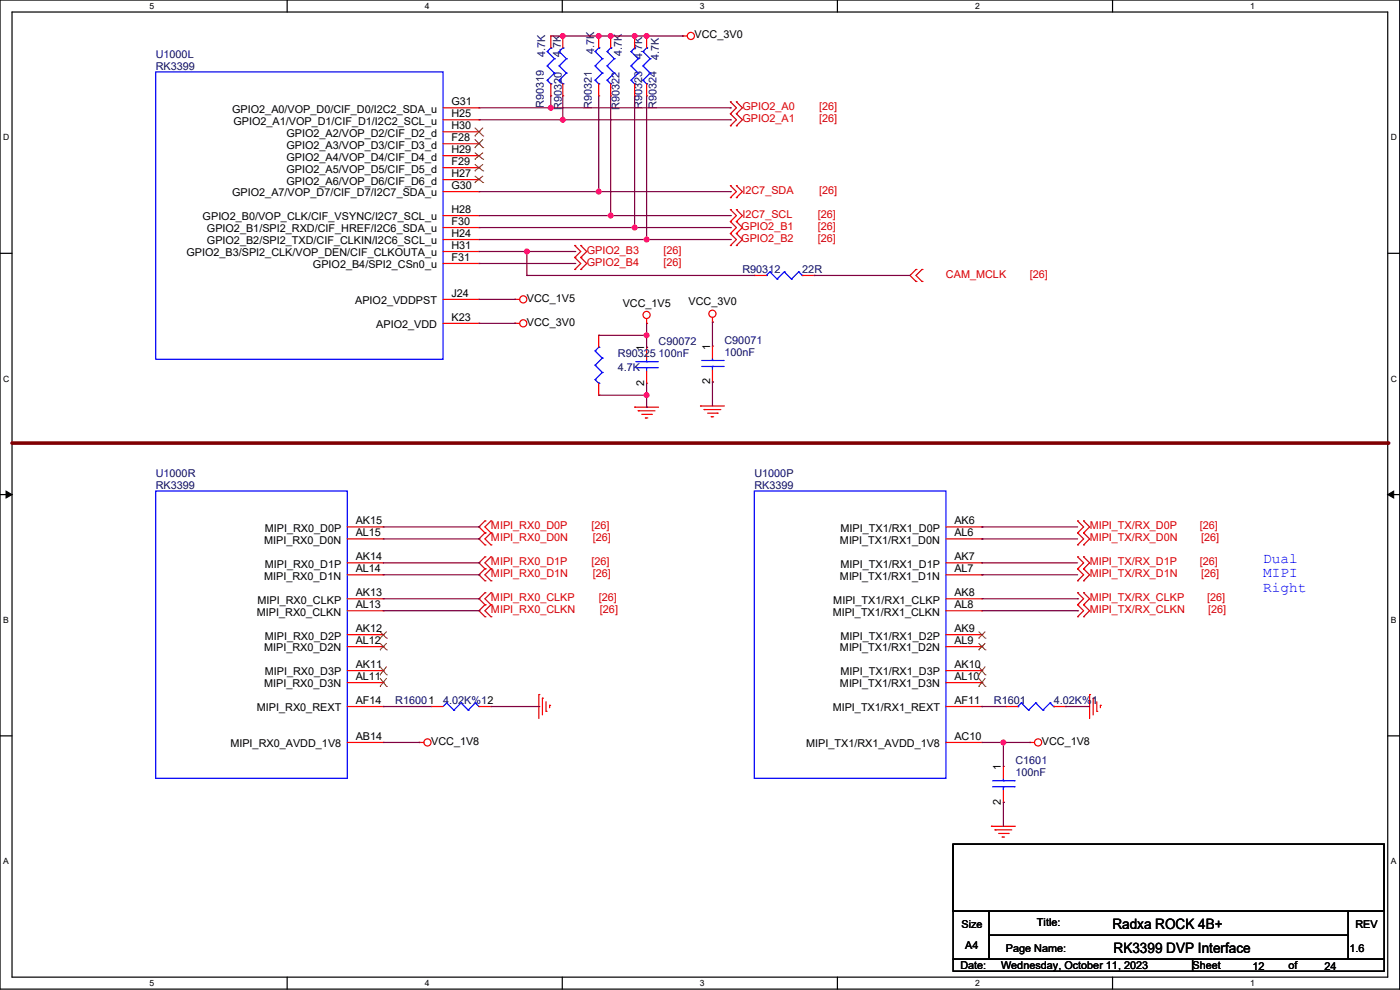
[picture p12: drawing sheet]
<svg xmlns="http://www.w3.org/2000/svg" width="297mm" height="210mm" viewBox="0 0 297 210" stroke-linecap="round" stroke-linejoin="round" font-family="sans-serif">
<path d="M0 0h296.9v209.8h-296.9zM2.6 2.6h291.8v204.7h-291.8z" fill="none" stroke="#000" stroke-width=".25"/>
<g fill="#fff">
<path d="M31.7 .3h1v2h-1z"/>
<path d="M31.7 207.5h1v2.1h-1z"/>
</g>
<path d="M60.9 0v2.6M60.9 207.3v2.5" fill="none" stroke="#000" stroke-width=".25"/>
<g fill="#fff">
<path d="M90.1 .3h1v2h-1z"/>
<path d="M90.1 207.5h1v2.1h-1z"/>
</g>
<path d="M119.3 0v2.6M119.3 207.3v2.5" fill="none" stroke="#000" stroke-width=".25"/>
<g fill="#fff">
<path d="M148.5 .3h1v2h-1z"/>
<path d="M148.5 207.5h1v2.1h-1z"/>
</g>
<path d="M177.7 0v2.6M177.7 207.3v2.5" fill="none" stroke="#000" stroke-width=".25"/>
<g fill="#fff">
<path d="M206.8 .3h1v2h-1z"/>
<path d="M206.8 207.5h1v2.1h-1z"/>
</g>
<path d="M236 0v2.6M236 207.3v2.5" fill="none" stroke="#000" stroke-width=".25"/>
<g fill="#fff">
<path d="M265.2 .3h1v2h-1z"/>
<path d="M265.2 207.5h1v2.1h-1z"/>
<path d="M.6 28.1h1.4v2.1h-1.4z"/>
<path d="M295 28.1h1.3v2.1h-1.3z"/>
<path d="M.6 79.3h1.4v2.1h-1.4z"/>
<path d="M295 79.3h1.3v2.1h-1.3z"/>
</g>
<path d="M0 53.7h2.6M294.4 53.7h2.5" fill="none" stroke="#000" stroke-width=".25"/>
<g fill="#fff">
<path d="M.6 130.5h1.3v2h-1.3z"/>
<path d="M295 130.5h1.2v2h-1.2z"/>
</g>
<path d="M0 104.9h2.6M294.4 104.9h2.5" fill="none" stroke="#000" stroke-width=".25"/>
<path d="M1.3 104.2l1.3 .7-1.3 .7zM294.4 104.9l1.3-.7v1.4z" fill="#000" stroke="#000" stroke-width=".21"/>
<g fill="#fff">
<path d="M.6 181.7h1.3v2h-1.3z"/>
<path d="M295 181.7h1.2v2h-1.2z"/>
</g>
<path d="M0 156.1h2.6M294.4 156.1h2.5" fill="none" stroke="#000" stroke-width=".25"/>
<path d="M2.6 94h291.8" fill="none" stroke="#800000" stroke-width=".76"/>
<circle cx="294.4" cy="94" r=".38" fill="#800000"/>
<g fill="none" stroke="#f00" stroke-width=".25">
<path d="M116.9 7.6h.1M116.9 7.6v2.6M116.9 17.8v2.5M119.4 7.6h.1M119.4 7.6v2.6M119.4 17.8v2.5M127 7.6h.1M127 7.6v2.6M127 17.8v2.5M129.6 7.6h.1M129.6 7.6v2.6M129.6 17.8v2.5"/>
<path d="M134.6 7.6h.1M134.6 7.6v2.6M134.6 17.8v2.5M137.2 7.6h.1M137.2 7.6v2.6M137.2 17.8v2.5M144.8 7.6h.1M144.8 7.6h1M94 22.9h7.6M94 38.1h7.6M94 35.6h7.6M94 33h7.6"/>
<path d="M94 30.5h7.6M94 28h7.6M94 25.4h7.6M101.6 22.9h.1M101.6 38.1h.1M101.6 35.6h.1M101.6 33h.1M101.6 30.5h.1M101.6 28h.1M101.6 25.4h.1M116.9 20.3h.1M119.4 20.3h.1"/>
<path d="M127 20.3h.1M129.6 20.3h.1M134.6 20.3h.1M137.2 20.3h.1M94 55.9h7.6M94 53.4h7.6M94 50.8h7.6M94 48.3h7.6M94 45.7h7.6M94 40.7h7.6M101.6 55.9h.1M101.6 53.4h.1"/>
<path d="M101.6 50.8h.1M101.6 48.3h.1M101.6 45.7h.1M101.6 40.7h.1M160 58.4h.1M160 58.4h2.6M170.2 58.4h2.5M172.7 58.4h.1M94 68.6h7.6M94 63.5h7.6M101.6 63.5h.1M101.6 68.6h.1"/>
<path d="M109.2 68.6h.1M109.2 63.5h.1M109.2 68.6h1M109.2 63.5h1M127 71.1h.1M127 71.1v2.6M137.2 68.6h.1M137.2 73.7h.1M137.2 67.6v1M137.2 73.7v2.5M137.2 78.8v2.5M151.1 68.3h.1"/>
<path d="M151.1 73.4h.1M151.1 67.3v1M151.1 73.4v2.6M151.1 78.5v2.5M127 83.8h.1M127 81.3v2.5M134.6 86.4h.1M134.6 86.4h5.1M135.4 87.1h.1M135.4 87.1h3.5M136.2 87.9h2M136.9 88.7h.1"/>
<path d="M136.9 88.7h.5M137.2 81.3h.1M138.2 87.9h.1M148.6 86.1h.1M148.6 86.1h5.1M149.4 86.9h.1M149.4 86.9h3.5M150.1 87.6h2.1M150.9 88.4h.1M150.9 88.4h.5M151.1 81h.1M152.2 87.6h.1"/>
<path d="M73.7 111.8h7.6M73.7 114.3h7.6M73.7 119.4h7.6M81.3 111.8h.1M81.3 114.3h.1M81.3 119.4h.1M200.7 111.8h7.6M200.7 114.3h7.6M200.7 119.4h7.6M208.3 114.3h.1M208.3 111.8h.1M208.3 119.4h.1"/>
<path d="M73.7 121.9h7.6M73.7 134.6h7.6M73.7 137.2h7.6M73.7 127h7.6M73.7 129.6h7.6M81.3 121.9h.1M81.3 134.6h.1M81.3 137.2h.1M81.3 127h.1M81.3 129.6h.1M200.7 121.9h7.6M200.7 134.6h7.6"/>
<path d="M200.7 137.2h7.6M200.7 127h7.6M200.7 129.6h7.6M208.3 121.9h.1M208.3 129.6h.1M208.3 127h.1M208.3 137.2h.1M208.3 134.6h.1M73.7 157.5h7.6M73.7 149.9h7.6M73.7 142.3h7.6M73.7 144.8h7.6"/>
<path d="M81.3 142.3h.1M81.3 144.8h.1M81.3 149.9h.1M81.3 157.5h.1M88.9 157.5h.1M88.9 157.5h1M91.5 149.9h.1M91.5 149.9h2.5M101.6 149.9h2.6M104.2 149.9h.1M114.3 147.3h.1M114.3 147.3v5.1"/>
<path d="M115.1 148.1h.1M115.1 148.1v3.5M115.8 150.9h.1M115.8 148.9v2M116.6 149.6h.1M116.6 149.6v.5M200.7 157.5h7.6M200.7 149.9h7.6M200.7 142.3h7.6M200.7 144.8h7.6M208.3 144.8h.1M208.3 142.3h.1"/>
<path d="M208.3 149.9h.1M208.3 157.5h.1M213.4 149.9h.1M213.4 149.9h2.5M218.5 157.5h.1M218.5 157.5h1M223.5 149.9h2.6M226.1 149.9h.1M231.2 147.3h.1M231.2 147.3v5.1M231.9 148.1h.1M231.9 148.1v3.5"/>
<path d="M232.7 150.9h.1M232.7 148.9v2M233.4 149.6h.1M233.4 149.6v.5M210.3 175.3h.1M210.3 175.3h5.1M211.1 176h.1M211.1 176h3.5M211.8 176.8h2.1M212.6 177.6h.1M212.6 177.6h.5M212.9 162.6h.1"/>
<path d="M212.9 170.2h.1M212.9 162.6v2.5M212.9 167.7v2.5M213.9 176.8h.1"/>
<circle cx="146.6" cy="7.6" r=".76"/>
<circle cx="111" cy="63.5" r=".76"/>
<circle cx="111" cy="68.6" r=".76"/>
<circle cx="137.2" cy="66.8" r=".76"/>
<circle cx="151.1" cy="66.6" r=".76"/>
<circle cx="90.7" cy="157.5" r=".76"/>
<circle cx="220.2" cy="157.5" r=".76"/>
</g>
<g fill="none" stroke="#d50000" stroke-width=".25">
<path d="M155 39.4h.1M155 24.1h.1M155 21.6h.1M155 26.7h.1M155 39.4l1.2 1.3-1.2 1.2M155 21.6l1.2 1.3-1.2 1.2M155 24.1l1.2 1.3-1.2 1.3M156.2 39.4h.1M156.2 24.1h.1M156.2 21.6h.1M156.2 26.7h.1M156.2 39.4l1.3 1.3-1.3 1.2"/>
<path d="M156.2 21.6l1.3 1.3-1.3 1.2M156.2 24.1l1.3 1.3-1.3 1.3M121.9 54.6h.1M121.9 52.1h.1M121.9 57.2h.1M121.9 52.1l1.3 1.3-1.3 1.2M121.9 54.6l1.3 1.3-1.3 1.3M123.2 54.6h.1M123.2 52.1h.1M123.2 57.2h.1M123.2 52.1l1.3 1.3-1.3 1.2M123.2 54.6l1.3 1.3-1.3 1.3"/>
<path d="M155 41.9h.1M155 47h.1M155 44.5h.1M155 52.1h.1M155 49.5h.1M155 44.5l1.2 1.2-1.2 1.3M155 49.5l1.2 1.3-1.2 1.3M155 47l1.2 1.3-1.2 1.2M156.2 41.9h.1M156.2 47h.1M156.2 44.5h.1M156.2 52.1h.1"/>
<path d="M156.2 49.5h.1M156.2 44.5l1.3 1.2-1.3 1.3M156.2 49.5l1.3 1.3-1.3 1.3M156.2 47l1.3 1.3-1.3 1.2M194.3 57.2h.1M194.3 59.7h.1M194.3 57.2l-1.2 1.2 1.2 1.3M195.6 59.7h.1M195.6 57.2h.1M195.6 57.2l-1.3 1.2 1.3 1.3M102.9 110.5h.1M102.9 113h.1"/>
<path d="M102.9 115.6h.1M102.9 118.1h.1M102.9 110.5l-1.3 1.3 1.3 1.2M102.9 113l-1.3 1.3 1.3 1.3M102.9 118.1l-1.3 1.3 1.3 1.3M104.2 113h.1M104.2 110.5h.1M104.2 115.6h.1M104.2 118.1h.1M104.2 110.5l-1.3 1.3 1.3 1.2M104.2 113l-1.3 1.3 1.3 1.3M104.2 118.1l-1.3 1.3 1.3 1.3"/>
<path d="M228.6 115.6h.1M228.6 113h.1M228.6 110.5h.1M228.6 118.1h.1M228.6 113l1.3 1.3-1.3 1.3M228.6 110.5l1.3 1.3-1.3 1.2M228.6 118.1l1.3 1.3-1.3 1.3M229.9 115.6h.1M229.9 113h.1M229.9 110.5h.1M229.9 118.1h.1M229.9 113l1.3 1.3-1.3 1.3"/>
<path d="M229.9 110.5l1.3 1.3-1.3 1.2M229.9 118.1l1.3 1.3-1.3 1.3M102.9 120.7h.1M102.9 123.2h.1M102.9 125.7h.1M102.9 128.3h.1M102.9 130.8h.1M102.9 120.7l-1.3 1.2 1.3 1.3M102.9 125.7l-1.3 1.3 1.3 1.3M102.9 128.3l-1.3 1.3 1.3 1.2M104.2 120.7h.1M104.2 123.2h.1"/>
<path d="M104.2 128.3h.1M104.2 125.7h.1M104.2 130.8h.1M104.2 120.7l-1.3 1.2 1.3 1.3M104.2 125.7l-1.3 1.3 1.3 1.3M104.2 128.3l-1.3 1.3 1.3 1.2M228.6 123.2h.1M228.6 120.7h.1M228.6 130.8h.1M228.6 128.3h.1M228.6 125.7h.1M228.6 120.7l1.3 1.2-1.3 1.3"/>
<path d="M228.6 128.3l1.3 1.3-1.3 1.2M228.6 125.7l1.3 1.3-1.3 1.3M229.9 123.2h.1M229.9 120.7h.1M229.9 130.8h.1M229.9 128.3h.1M229.9 125.7h.1M229.9 120.7l1.3 1.2-1.3 1.3M229.9 128.3l1.3 1.3-1.3 1.2M229.9 125.7l1.3 1.3-1.3 1.3"/>
</g>
<path d="M202.2 179.1h91.4v14.2h-91.4zM202.2 193.3h7.6v10.2h-7.6zM209.8 193.3h76.2v5.1h-76.2zM209.8 198.4h76.2v5.1h-76.2zM286 193.3h7.6v10.2h-7.6zM202.2 203.5h50.8v2.5h-50.8zM253 203.5h40.6v2.5h-40.6z" fill="none" stroke="#000" stroke-width=".25"/>
<g fill="none" stroke="#00f" stroke-width=".25">
<path d="M33 15.3h61v60.9h-61zM116.1 17h.1M116.1 14h.1M116.1 10.9h.1M116.1 17l.8 .8M116.1 14l1.5 1.5M116.1 10.9l1.5 1.6M116.9 10.2h.1M116.9 17.8h.1M116.9 10.2l-.8 .7M117.6 15.5h.1M117.6 12.5h.1"/>
<path d="M117.6 15.5l-1.5 1.5M117.6 12.5l-1.5 1.5M118.6 17h.1M118.6 14h.1M118.6 10.9h.1M118.6 17l.8 .8M118.6 14l1.6 1.5M118.6 10.9l1.6 1.6M119.4 10.2h.1M119.4 17.8h.1M119.4 10.2l-.8 .7M120.2 15.5h.1"/>
<path d="M120.2 12.5h.1M120.2 15.5l-1.6 1.5M120.2 12.5l-1.6 1.5M126.2 17h.1M126.2 14h.1M126.2 10.9h.1M126.2 17l.8 .8M126.2 14l1.6 1.5M126.2 10.9l1.6 1.6M127 10.2h.1M127 17.8h.1M127 10.2l-.8 .7"/>
<path d="M127.8 15.5h.1M127.8 12.5h.1M127.8 15.5l-1.6 1.5M127.8 12.5l-1.6 1.5M128.8 17h.1M128.8 14h.1M128.8 10.9h.1M128.8 17l.8 .8M128.8 14l1.5 1.5M128.8 10.9l1.5 1.6M129.6 10.2h.1M129.6 17.8h.1"/>
<path d="M129.6 10.2l-.8 .7M130.3 15.5h.1M130.3 12.5h.1M130.3 15.5l-1.5 1.5M130.3 12.5l-1.5 1.5M133.9 17h.1M133.9 14h.1M133.9 10.9h.1M133.9 17l.7 .8M133.9 14l1.5 1.5M133.9 10.9l1.5 1.6M134.6 10.2h.1"/>
<path d="M134.6 17.8h.1M134.6 10.2l-.7 .7M135.4 15.5h.1M135.4 12.5h.1M135.4 15.5l-1.5 1.5M135.4 12.5l-1.5 1.5M136.4 17h.1M136.4 14h.1M136.4 10.9h.1M136.4 17l.8 .8M136.4 14l1.5 1.5M136.4 10.9l1.5 1.6"/>
<path d="M137.2 10.2h.1M137.2 17.8h.1M137.2 10.2l-.8 .7M137.9 15.5h.1M137.9 12.5h.1M137.9 15.5l-1.5 1.5M137.9 12.5l-1.5 1.5M162.6 58.4h.1M163.3 57.7h.1M163.3 57.7l-.7 .7M163.3 57.7l1.6 1.5M164.9 59.2h.1"/>
<path d="M166.4 57.7h.1M166.4 57.7l-1.5 1.5M166.4 57.7l1.5 1.5M167.9 59.2h.1M169.4 57.7h.1M169.4 57.7l-1.5 1.5M169.4 57.7l.8 .7M170.2 58.4h.1M126.2 77.5h.1M126.2 74.4h.1M126.2 77.5l1.6 1.5M126.2 74.4l1.6 1.6"/>
<path d="M127 73.7h.1M127 73.7l-.8 .7M127.8 79h.1M127.8 76h.1M127.8 79l-1.6 1.5M127.8 76l-1.6 1.5M134.9 78h4.6M134.9 76.7h4.6M137.2 76.7h.1M137.2 78h.1M137.2 76.2v.5M137.2 78v.8"/>
<path d="M139.5 78h.1M139.5 76.7h.1M148.9 77.7h4.5M148.9 76.5h4.5M151.1 76.5h.1M151.1 77.7h.1M151.1 76v.5M151.1 77.7v.8M153.4 77.7h.1M153.4 76.5h.1M126.2 80.5h.1M126.2 80.5l.8 .8"/>
<path d="M127 81.3h.1M33 104.2h40.7v60.9h-40.7zM160 104.2h40.7v60.9h-40.7zM94.8 149.1h.1M94.8 149.1l-.8 .8M94.8 149.1l1.5 1.5M96.3 150.6h.1M97.8 149.1h.1M97.8 149.1l-1.5 1.5M97.8 149.1l1.5 1.5M99.3 150.6h.1M100.8 149.1h.1"/>
<path d="M100.8 149.1l-1.5 1.5M100.8 149.1l.8 .8M101.6 149.9h.1M215.9 149.9h.1M216.7 149.1h.1M216.7 149.1l-.8 .8M216.7 149.1l1.5 1.5M218.2 150.6h.1M219.7 149.1h.1M219.7 149.1l-1.5 1.5M219.7 149.1l1.5 1.5M221.2 150.6h.1"/>
<path d="M222.8 149.1h.1M222.8 149.1l-1.6 1.5M222.8 149.1l.7 .8M223.5 149.9h.1M210.6 166.9h4.5M210.6 165.6h4.5M212.9 165.6h.1M212.9 166.9h.1M212.9 165.1v.5M212.9 166.9v.8M215.1 166.9h.1M215.1 165.6h.1"/>
</g>
<g fill="none" stroke="#804000" stroke-width=".21">
<path d="M100.7 38.7h.1M100.7 36.3h.1M100.7 33.8h.1M100.7 31.3h.1M100.7 28.8h.1M100.7 37.3l1.8 1.4M100.7 34.8l1.8 1.5M100.7 32.4l1.8 1.4M100.7 29.6l1.8 1.7M100.7 27.1l1.8 1.7M102.5 38.7h.1M102.5 36.3h.1"/>
<path d="M102.5 33.8h.1M102.5 31.3h.1M102.5 28.8h.1M102.5 37.3l-1.8 1.4M102.5 34.8l-1.8 1.5M102.5 32.4l-1.8 1.4M102.5 29.6l-1.8 1.7M102.5 27.1l-1.8 1.7M80.6 135.4h.1M80.6 137.9h.1M80.6 134l1.4 1.4M80.6 136.4l1.4 1.5"/>
<path d="M82 135.4h.1M82 137.9h.1M82 134l-1.4 1.4M82 136.4l-1.4 1.5M207.6 137.9h.1M207.6 135.4h.1M207.6 136.4l1.4 1.5M207.6 134l1.4 1.4M209 137.9h.1M209 135.4h.1M209 136.4l-1.4 1.5M209 134l-1.4 1.4"/>
<path d="M80.6 143.1h.1M80.6 145.6h.1M80.6 141.4l1.4 1.7M80.6 143.9l1.4 1.7M82 143.1h.1M82 145.6h.1M82 141.4l-1.4 1.7M82 143.9l-1.4 1.7M207.6 145.6h.1M207.6 143.1h.1M207.6 143.9l1.4 1.7M207.6 141.4l1.4 1.7"/>
<path d="M209 145.6h.1M209 143.1h.1M209 143.9l-1.4 1.7M209 141.4l-1.4 1.7"/>
</g>
<g fill="none" stroke="#800040" stroke-width=".25">
<path d="M116.9 7.6h27.9M119.4 7.6h.1M127 7.6h.1M129.6 7.6h.1M134.6 7.6h.1M137.2 7.6h.1M144.8 7.6h.1M101.6 25.4h53.4M101.6 22.9h53.4M116.9 22.9h.1M116.9 20.3v2.6M119.4 25.4h.1"/>
<path d="M119.4 20.3v5.1M127 20.3v20.4M129.6 20.3v25.4M134.6 20.3v28M137.2 20.3v30.5M155 22.9h.1M155 25.4h.1M101.6 50.8h53.4M101.6 48.3h53.4M101.6 45.7h53.4M101.6 40.7h53.4M101.6 53.4h20.3"/>
<path d="M101.6 55.9h20.3M111.8 53.4h.1M111.8 58.4h.1M111.8 58.4h48.2M111.8 53.4v5M121.9 55.9h.1M121.9 53.4h.1M127 40.7h.1M129.6 45.7h.1M134.6 48.3h.1M137.2 50.8h.1M155 40.7h.1"/>
<path d="M155 45.7h.1M155 48.3h.1M155 50.8h.1M172.7 58.4h.1M172.7 58.4h20.4M101.6 68.6h7.6M101.6 63.5h7.6M109.2 68.6h.1M109.2 63.5h.1M127 71.1h10.2M137.2 71.1h.1M137.2 73.7h.1"/>
<path d="M137.2 68.6v5.1M151.1 68.3h.1M151.1 68.3v5.1M127 83.8h10.2M137.2 83.8h.1M137.2 86.4h.1M137.2 81.3v5.1M151.1 81h.1M151.1 81v5.1M81.3 111.8h20.3M81.3 114.3h20.3M81.3 119.4h20.3"/>
<path d="M101.6 111.8h.1M101.6 114.3h.1M101.6 119.4h.1M208.3 119.4h.1M208.3 111.8h.1M208.3 114.3h.1M208.3 111.8h20.3M208.3 114.3h20.3M208.3 119.4h20.3M81.3 121.9h20.3M81.3 127h20.3M81.3 129.6h20.3"/>
<path d="M101.6 121.9h.1M101.6 127h.1M101.6 129.6h.1M208.3 121.9h.1M208.3 121.9h20.3M208.3 127h20.3M208.3 129.6h20.3M228.6 129.6h.1M228.6 127h.1M81.3 149.9h.1M81.3 157.5h7.6M81.3 149.9h10.2"/>
<path d="M88.9 157.5h.1M104.2 149.9h10.1M114.3 149.9h.1M208.3 149.9h.1M208.3 157.5h10.2M208.3 149.9h5.1M212.9 157.5h.1M212.9 157.5v5.1M218.5 157.5h.1M226.1 149.9h.1M226.1 149.9h5.1M212.9 170.2h.1"/>
<path d="M212.9 170.2v5.1"/>
</g>
<g fill="#f0f" stroke="#f0f" stroke-width=".25">
<circle cx="212.9" cy="157.5" r=".5"/>
<circle cx="137.2" cy="71.1" r=".5"/>
<circle cx="111.8" cy="53.3" r=".5"/>
<circle cx="116.8" cy="22.9" r=".5"/>
<circle cx="119.4" cy="25.4" r=".5"/>
<circle cx="127" cy="40.6" r=".5"/>
<circle cx="129.5" cy="45.7" r=".5"/>
<circle cx="134.6" cy="48.3" r=".5"/>
<circle cx="137.2" cy="50.8" r=".5"/>
<circle cx="119.4" cy="7.6" r=".5"/>
<circle cx="127" cy="7.6" r=".5"/>
<circle cx="129.5" cy="7.6" r=".5"/>
<circle cx="134.6" cy="7.6" r=".5"/>
<circle cx="137.2" cy="7.6" r=".5"/>
<circle cx="137.2" cy="83.8" r=".5"/>
</g>
<g font-size="3" fill="#00f">
<text x="268" y="119.4">Dual</text>
<text x="268" y="122.4">MIPI</text>
<text x="268" y="125.5">Right</text>
</g>
<g font-size="3">
<text x="236" y="197.1">Radxa ROCK 4B+</text>
<text x="236.2" y="202.2">RK3399 DVP Interface</text>
</g>
<g font-size="2.3" fill="#000080">
<text x="126.1" y="11.4" transform="rotate(-90 126.1 11.4)">4.7K</text>
<text x="131.9" y="11.9" transform="rotate(-90 131.9 11.9)">4.7K</text>
<text x="33" y="12.2">U1000L</text>
<text x="33" y="14.8">RK3399</text>
<text x="115.7" y="12.2" transform="rotate(-90 115.7 12.2)">4.7K</text>
<text x="119" y="12.2" transform="rotate(-90 119 12.2)">4.7K</text>
<text x="136.2" y="12.4" transform="rotate(-90 136.2 12.4)">4.7K</text>
<text x="139.8" y="12.7" transform="rotate(-90 139.8 12.7)">4.7K</text>
<text x="115.4" y="22.9" transform="rotate(-90 115.4 22.9)">R90319</text>
<text x="119.2" y="23.4" transform="rotate(-90 119.2 23.4)">R90320</text>
<text x="125.6" y="23.1" transform="rotate(-90 125.6 23.1)">R90321</text>
<text x="131.4" y="23.4" transform="rotate(-90 131.4 23.4)">R90322</text>
<text x="136.2" y="23.1" transform="rotate(-90 136.2 23.1)">R90323</text>
<text x="139.3" y="23.1" transform="rotate(-90 139.3 23.1)">R90324</text>
<text x="157.5" y="57.9">R90312</text>
<text x="170.2" y="57.9">22R</text>
<text x="131.1" y="75.7">R90325</text>
<text x="139.7" y="73.2">C90072</text>
<text x="139.7" y="75.7">100nF</text>
<text x="153.7" y="72.9">C90071</text>
<text x="153.7" y="75.5">100nF</text>
<text x="131.1" y="78.8">4.7K</text>
<text x="33" y="101.1">U1000R</text>
<text x="160" y="101.1">U1000P</text>
<text x="33" y="103.7">RK3399</text>
<text x="160" y="103.7">RK3399</text>
<text x="83.8" y="149.4">R16001</text>
<text x="94" y="149.4">4.02K%12</text>
<text x="210.8" y="149.4">R1601</text>
<text x="223.5" y="149.4">4.02K%1</text>
<text x="215.4" y="162.1">C1601</text>
<text x="215.4" y="164.6">100nF</text>
</g>
<g font-size="2.3">
<text x="147.3" y="8.2">VCC_3V0</text>
<text x="49.3" y="23.9">GPIO2_A0/VOP_D0/CIF_D0/I2C2_SDA_u</text>
<text x="95.8" y="22.4">G31</text>
<text x="49.5" y="26.4">GPIO2_A1/VOP_D1/CIF_D1/I2C2_SCL_u</text>
<text x="60.8" y="29">GPIO2_A2/VOP_D2/CIF_D2_d</text>
<text x="95.8" y="30">F28</text>
<text x="95.8" y="27.4">H30</text>
<text x="95.8" y="24.9">H25</text>
<text x="60.8" y="34.1">GPIO2_A4/VOP_D4/CIF_D4_d</text>
<text x="60.8" y="31.5">GPIO2_A3/VOP_D3/CIF_D3_d</text>
<text x="95.8" y="35.1">F29</text>
<text x="95.8" y="32.5">H29</text>
<text x="49.3" y="41.7">GPIO2_A7/VOP_D7/CIF_D7/I2C7_SDA_u</text>
<text x="60.8" y="39.1">GPIO2_A6/VOP_D6/CIF_D6_d</text>
<text x="60.8" y="36.6">GPIO2_A5/VOP_D5/CIF_D5_d</text>
<text x="95.8" y="40.1">G30</text>
<text x="95.8" y="37.6">H27</text>
<text x="43" y="46.8">GPIO2_B0/VOP_CLK/CIF_VSYNC/I2C7_SCL_u</text>
<text x="95.8" y="47.8">F30</text>
<text x="95.8" y="45.2">H28</text>
<text x="43.9" y="51.8">GPIO2_B2/SPI2_TXD/CIF_CLKIN/I2C6_SCL_u</text>
<text x="43.9" y="49.3">GPIO2_B1/SPI2_RXD/CIF_HREF/I2C6_SDA_u</text>
<text x="95.8" y="52.8">H31</text>
<text x="95.8" y="50.3">H24</text>
<text x="39.5" y="54.4">GPIO2_B3/SPI2_CLK/VOP_DEN/CIF_CLKOUTA_u</text>
<text x="66.4" y="56.9">GPIO2_B4/SPI2_CSn0_u</text>
<text x="95.8" y="55.4">F31</text>
<text x="75.3" y="64.5">APIO2_VDDPST</text>
<text x="95.8" y="63">J24</text>
<text x="111.8" y="64">VCC_1V5</text>
<text x="132.1" y="65.1">VCC_1V5</text>
<text x="146.1" y="64.8">VCC_3V0</text>
<text x="79.8" y="69.6">APIO2_VDD</text>
<text x="95.8" y="68.1">K23</text>
<text x="111.8" y="69.1">VCC_3V0</text>
<text x="136.7" y="74.4" transform="rotate(-90 136.7 74.4)">1</text>
<text x="150.6" y="74.2" transform="rotate(-90 150.6 74.2)">1</text>
<text x="136.7" y="81.8" transform="rotate(-90 136.7 81.8)">2</text>
<text x="150.6" y="81.5" transform="rotate(-90 150.6 81.5)">2</text>
<text x="56.2" y="112.8">MIPI_RX0_D0P</text>
<text x="75.5" y="111.3">AK15</text>
<text x="75.5" y="113.8">AL15</text>
<text x="178.3" y="112.8">MIPI_TX1/RX1_D0P</text>
<text x="202.5" y="113.8">AL6</text>
<text x="202.5" y="111.3">AK6</text>
<text x="56" y="115.3">MIPI_RX0_D0N</text>
<text x="75.5" y="118.9">AK14</text>
<text x="178.2" y="115.3">MIPI_TX1/RX1_D0N</text>
<text x="202.5" y="118.9">AK7</text>
<text x="56" y="123">MIPI_RX0_D1N</text>
<text x="56.2" y="120.4">MIPI_RX0_D1P</text>
<text x="75.5" y="121.4">AL14</text>
<text x="178.2" y="123">MIPI_TX1/RX1_D1N</text>
<text x="178.3" y="120.4">MIPI_TX1/RX1_D1P</text>
<text x="202.5" y="121.4">AL7</text>
<text x="54.5" y="130.6">MIPI_RX0_CLKN</text>
<text x="54.6" y="128">MIPI_RX0_CLKP</text>
<text x="75.5" y="126.5">AK13</text>
<text x="75.5" y="129">AL13</text>
<text x="176.7" y="130.6">MIPI_TX1/RX1_CLKN</text>
<text x="176.8" y="128">MIPI_TX1/RX1_CLKP</text>
<text x="202.5" y="129">AL8</text>
<text x="202.5" y="126.5">AK8</text>
<text x="56.2" y="135.7">MIPI_RX0_D2P</text>
<text x="75.5" y="134.1">AK12</text>
<text x="75.5" y="136.7">AL12</text>
<text x="178.3" y="135.7">MIPI_TX1/RX1_D2P</text>
<text x="202.5" y="136.7">AL9</text>
<text x="202.5" y="134.1">AK9</text>
<text x="56" y="138.2">MIPI_RX0_D2N</text>
<text x="56.2" y="143.3">MIPI_RX0_D3P</text>
<text x="75.5" y="141.7">AK11</text>
<text x="178.2" y="138.2">MIPI_TX1/RX1_D2N</text>
<text x="178.3" y="143.3">MIPI_TX1/RX1_D3P</text>
<text x="202.5" y="141.7">AK10</text>
<text x="56" y="145.8">MIPI_RX0_D3N</text>
<text x="75.5" y="144.3">AL11</text>
<text x="75.5" y="149.4">AF14</text>
<text x="178.2" y="145.8">MIPI_TX1/RX1_D3N</text>
<text x="202.5" y="144.3">AL10</text>
<text x="202.5" y="149.4">AF11</text>
<text x="54.5" y="150.9">MIPI_RX0_REXT</text>
<text x="176.7" y="150.9">MIPI_TX1/RX1_REXT</text>
<text x="48.9" y="158.5">MIPI_RX0_AVDD_1V8</text>
<text x="75.5" y="157">AB14</text>
<text x="91.5" y="158">VCC_1V8</text>
<text x="171" y="158.5">MIPI_TX1/RX1_AVDD_1V8</text>
<text x="202.5" y="157">AC10</text>
<text x="221" y="158">VCC_1V8</text>
<text x="212.3" y="163.3" transform="rotate(-90 212.3 163.3)">1</text>
<text x="212.3" y="170.7" transform="rotate(-90 212.3 170.7)">2</text>
<text x="204" y="196.9">Size</text>
<text x="220" y="196.4">Title:</text>
<text x="287.6" y="196.9">REV</text>
<text x="204.7" y="201.2">A4</text>
<text x="213.4" y="202">Page Name:</text>
<text x="286.3" y="202">1.6</text>
<text x="203.7" y="205.5">Date:</text>
<text x="212.4" y="205.5">Wednesday, October 11, 2023</text>
<text x="253" y="205.5">Sheet</text>
<text x="265.7" y="205.8">12</text>
<text x="273.3" y="205.5">of</text>
<text x="281" y="205.8">24</text>
</g>
<g font-size="2.3" fill="#d50000">
<text x="157.5" y="23.4">GPIO2_A0</text>
<text x="173.8" y="23.4">[26]</text>
<text x="157.5" y="25.9">GPIO2_A1</text>
<text x="173.8" y="25.9">[26]</text>
<text x="157.5" y="41.2">I2C7_SDA</text>
<text x="173.8" y="41.2">[26]</text>
<text x="157.5" y="46.3">I2C7_SCL</text>
<text x="173.5" y="46.3">[26]</text>
<text x="124.5" y="53.9">GPIO2_B3</text>
<text x="140.7" y="53.9">[26]</text>
<text x="157.2" y="51.3">GPIO2_B2</text>
<text x="157.2" y="48.8">GPIO2_B1</text>
<text x="173.5" y="51.3">[26]</text>
<text x="173.5" y="48.8">[26]</text>
<text x="124.5" y="56.4">GPIO2_B4</text>
<text x="140.7" y="56.4">[26]</text>
<text x="200.7" y="59">CAM_MCLK</text>
<text x="218.5" y="59">[26]</text>
<text x="104.2" y="112.3">MIPI_RX0_D0P</text>
<text x="125.5" y="112.3">[26]</text>
<text x="231.2" y="112.3">MIPI_TX/RX_D0P</text>
<text x="254.5" y="112.3">[26]</text>
<text x="104.2" y="114.8">MIPI_RX0_D0N</text>
<text x="104.2" y="119.9">MIPI_RX0_D1P</text>
<text x="125.5" y="119.9">[26]</text>
<text x="125.7" y="114.8">[26]</text>
<text x="231.2" y="114.8">MIPI_TX/RX_D0N</text>
<text x="231.2" y="119.9">MIPI_TX/RX_D1P</text>
<text x="254.5" y="119.9">[26]</text>
<text x="254.8" y="114.8">[26]</text>
<text x="104.2" y="122.5">MIPI_RX0_D1N</text>
<text x="125.7" y="122.5">[26]</text>
<text x="231.2" y="122.5">MIPI_TX/RX_D1N</text>
<text x="254.8" y="122.5">[26]</text>
<text x="104.2" y="127.5">MIPI_RX0_CLKP</text>
<text x="104.2" y="130.1">MIPI_RX0_CLKN</text>
<text x="127" y="127.5">[26]</text>
<text x="127.3" y="130.1">[26]</text>
<text x="231.2" y="130.1">MIPI_TX/RX_CLKN</text>
<text x="231.2" y="127.5">MIPI_TX/RX_CLKP</text>
<text x="256.1" y="127.5">[26]</text>
<text x="256.3" y="130.1">[26]</text>
</g>
<g font-size="1.8">
<text x="31.7" y="1.9">5</text>
<text x="90.1" y="1.9">4</text>
<text x="148.5" y="1.9">3</text>
<text x="206.8" y="1.9">2</text>
<text x="265.2" y="1.9">1</text>
<text x=".6" y="29.8">D</text>
<text x="295" y="29.8">D</text>
<text x=".6" y="81">C</text>
<text x="295" y="81">C</text>
<text x=".6" y="132.1">B</text>
<text x="295" y="132.1">B</text>
<text x=".6" y="183.3">A</text>
<text x="295" y="183.3">A</text>
<text x="31.7" y="209.2">5</text>
<text x="90.1" y="209.2">4</text>
<text x="148.5" y="209.2">3</text>
<text x="206.8" y="209.2">2</text>
<text x="265.2" y="209.2">1</text>
</g>
</svg>
